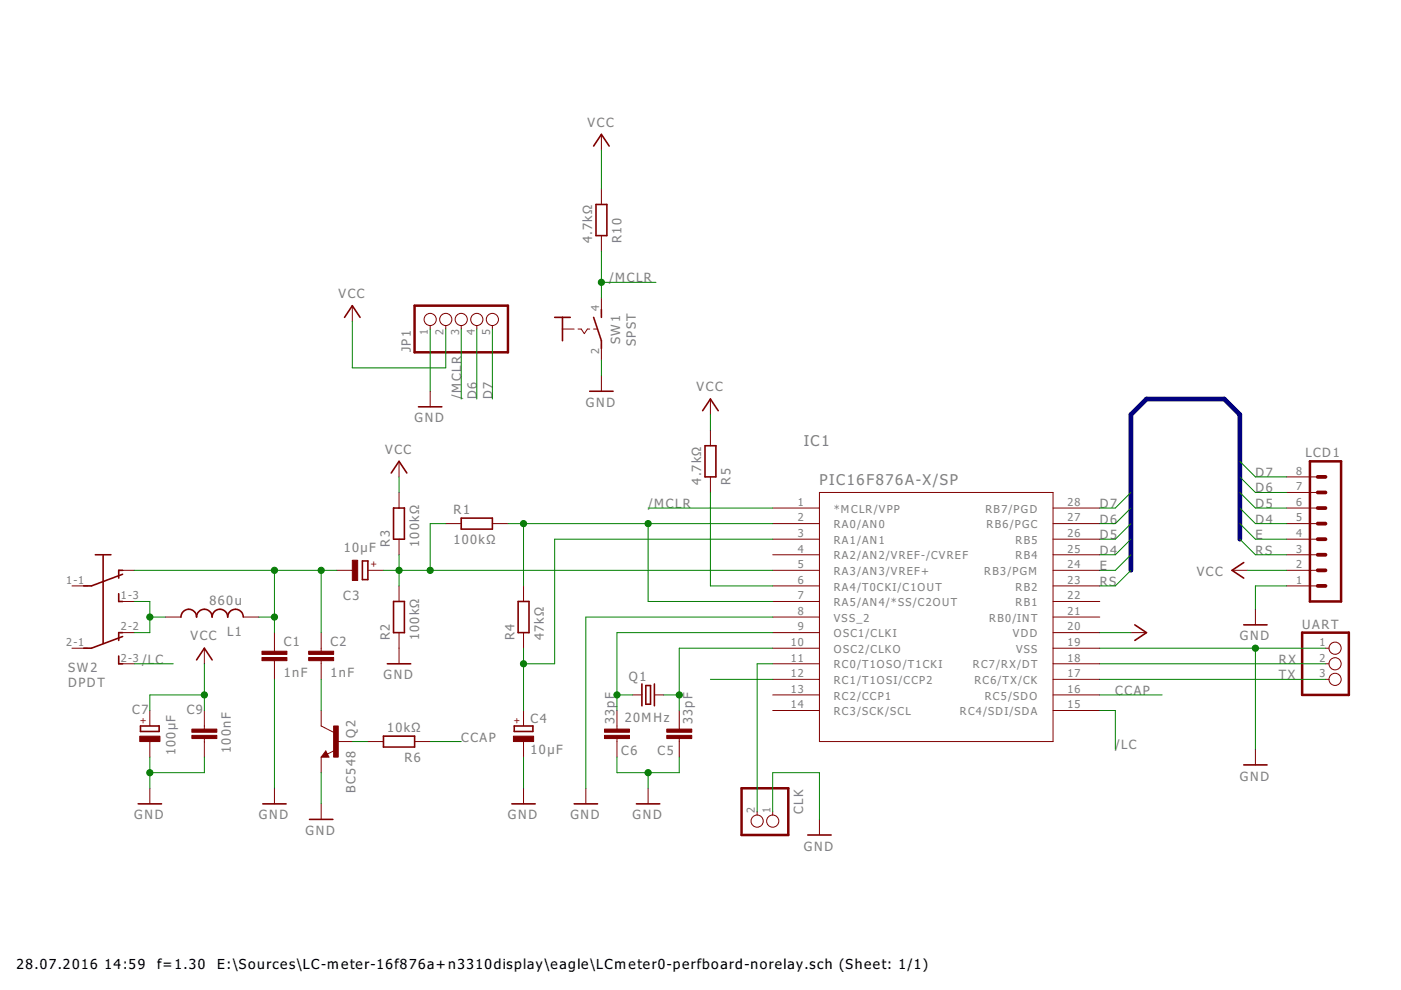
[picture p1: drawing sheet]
<svg xmlns="http://www.w3.org/2000/svg" width="297mm" height="210mm" viewBox="0 0 297 210" stroke-linecap="round" stroke-linejoin="round" font-family="sans-serif">
<g fill="none" stroke="#800000" stroke-width=".21">
<path d="M127.5 28.5v3.3M127.5 40v3.3M127.5 50v3.3M74.7 64.8v3.3M91.2 69v.8M94.5 69v.8M97.8 69v.8M101.1 69v.8M104.4 69v.8M119.3 69.8h2.4M122.6 69.8h.6l.7 .9 .6-.9h.5M125.9 69.8h.8"/>
<path d="M127.5 63.2v3.3M127.5 73v3.3M127.5 79.7v3.3M84.6 97.8v3.3M91.2 83v3.3M150.6 84.6v3.3M150.6 91.2v3.3M84.6 104.4v3.3M84.6 114.3v3.3M94.5 111h3.3M104.4 111h3.3M150.6 101.1v3.3"/>
<path d="M163.8 107.7h9.9M163.8 111h9.9M163.8 114.3h9.9M163.8 117.6h9.9M173.7 104.4h49.6v52.8h-49.6zM223.3 107.7h9.9M223.3 111h9.9M223.3 114.3h9.9M223.3 117.6h9.9M272.8 107.7h6.6M272.8 111h6.6M272.8 114.3h6.6"/>
<path d="M272.8 117.6h6.6M272.8 104.4h6.6M272.8 101.1h6.6M15.3 137.4h3.3M15.3 124.2h3.3M25.2 134.1h3.3M25.2 120.9h3.3M25.2 127.5h3.3M35.1 130.8h3.3M43.3 137.4v3.3M51.6 130.8h3.3M58.2 134.1v4"/>
<path d="M68.1 134.1v4M71.4 120.9h3.3M78 120.9h3.3M84.6 124.2v3.3M84.6 134.1v6.6M111 124.2v3.3M111 134.1v3.3M163.8 134.1h9.9M163.8 137.4h9.9M163.8 120.9h9.9M163.8 124.2h9.9M163.8 127.5h9.9"/>
<path d="M163.8 130.8h9.9M223.3 134.1h9.9M223.3 137.4h9.9M223.3 120.9h9.9M223.3 124.2h9.9M223.3 127.5h9.9M223.3 130.8h9.9M239.8 134.1h3.3M261.2 120.9h3.3M266.2 129.2v3.3M272.8 120.9h6.6M272.8 124.2h6.6"/>
<path d="M281 137.4h.8M25.2 140.7h3.3M31.8 150.6v3.3M31.8 157.2v3.3M43.3 150.6v4M43.3 156.6v3.9M58.2 140.1v3.9M68.1 140.1v3.9M68.1 150.6v3.3l2.6 1.4M69.1 159.2l.6 1.3h-1.6zM71 159.1l-1.6 .8M71.4 157.2h3.3"/>
<path d="M78 157.2h3.3M87.9 157.2h3.3M111 150.6v3.3M111 157.2v3.3M130.8 150.6v4M130.8 156.6v3.9M134.1 147.3h2M138.7 147.3h2M144 150.6v4M144 156.6v3.9M163.8 140.7h9.9M163.8 144h9.9"/>
<path d="M163.8 147.3h9.9M163.8 150.6h9.9M223.3 140.7h9.9M223.3 144h9.9M223.3 147.3h9.9M223.3 150.6h9.9M266.2 158.9v3.3M281 140.7h.8M281 144h.8M31.8 167.1v3.3M58.2 167.1v3.3M68.1 160.5v3.3"/>
<path d="M68.1 170.4v3.3M111 167.1v3.3M124.2 167.1v3.3M137.4 167.1v3.3M160.5 172.1v.7M163.8 172.1v.7M173.7 173.7v3.3"/>
<circle cx="91.2" cy="67.7" r="1.29"/>
<circle cx="94.5" cy="67.7" r="1.29"/>
<circle cx="97.8" cy="67.7" r="1.29"/>
<circle cx="101.1" cy="67.7" r="1.29"/>
<circle cx="104.4" cy="67.7" r="1.29"/>
<circle cx="283.1" cy="137.4" r="1.29"/>
<circle cx="283.1" cy="144" r="1.29"/>
<circle cx="283.1" cy="140.7" r="1.29"/>
<circle cx="160.5" cy="174.1" r="1.29"/>
<circle cx="163.8" cy="174.1" r="1.29"/>
</g>
<g fill="none" stroke="#800000" stroke-width=".34">
<path d="M125.9 31l1.6-2.5 1.7 2.5M126.4 43.3h2.3v6.7h-2.3zM73 67.3l1.7-2.5 1.6 2.5M117.6 67.3h3.3M119.3 67.3v4.9M125.9 67.3l1.6 4.9v1.7M127.5 65.6v1.7M88.7 86.3h5M125 83h5M149 87.1l1.6-2.5 1.7 2.5M149.5 94.5h2.3v6.6h-2.3zM20.2 117.6h3.3"/>
<path d="M21.9 117.6v18.8M76.8 118.9h1.2v4h-1.2zM83 100.3l1.6-2.5 1.7 2.5M83.4 107.7h2.3v6.6h-2.3zM97.8 109.9h6.6v2.3h-6.6zM263.7 119.3l-2.5 1.6 2.5 1.7M25.2 125.9v1.6h.8M25.2 139.1v1.6h.8M26 134.1h-.8v1.7M26 121.8l-6.6 2.4h-1.7M26 120.9h-.8v1.7M26 135l-6.6 2.4h-1.7"/>
<path d="M38.4 130.8a1.65 1.65 0 0 1 1.6-1.6 1.65 1.65 0 0 1 1.7 1.6 1.65 1.65 0 0 1 1.6-1.6 1.65 1.65 0 0 1 1.7 1.6 1.65 1.65 0 0 1 1.6-1.6 1.65 1.65 0 0 1 1.7 1.6 1.65 1.65 0 0 1 1.6-1.6 1.65 1.65 0 0 1 1.7 1.6M41.7 139.9l1.6-2.5 1.7 2.5M83.4 127.5h2.3v6.6h-2.3zM109.9 127.5h2.3v6.6h-2.3zM240.6 132.5l2.5 1.6-2.5 1.7M263.7 132.5h4.9M29.8 153.9h3.9v1.2h-3.9zM69.1 159.9l-.2 .3h.5l-.3-.6-.7 .8h1M81.3 156.1h6.6v2.3h-6.6zM82.1 140.7h5M109 153.9h4v1.2h-4zM136.1 145v4.6"/>
<path d="M136.9 145.4h1v3.9h-1zM138.7 145v4.6M29.3 170.4h4.9M55.7 170.4h5M65.6 173.7h5M108.5 170.4h5M121.7 170.4h5M134.9 170.4h5M171.3 177h4.9M263.7 162.2h4.9"/>
</g>
<g fill="#800000" stroke="#800000" stroke-width=".21">
<path d="M55.5 139.4h5.3v.7h-5.3z"/>
<path d="M55.5 138.1h5.3v.6h-5.3z"/>
<path d="M65.4 139.4h5.3v.7h-5.3z"/>
<path d="M65.4 138.1h5.3v.6h-5.3z"/>
<path d="M74.7 118.8h1.1v4.3h-1.1z"/>
<path d="M108.9 156.1h4.2v1.1h-4.2z"/>
<path d="M141.4 154.6h5.3v.7h-5.3z"/>
<path d="M141.4 155.9h5.3v.7h-5.3z"/>
<path d="M128.2 154.6h5.3v.7h-5.3z"/>
<path d="M128.2 155.9h5.3v.7h-5.3z"/>
<path d="M29.6 156.1h4.3v1.1h-4.3z"/>
<path d="M40.7 155.9h5.3v.7h-5.3z"/>
<path d="M40.7 154.6h5.3v.7h-5.3z"/>
<path d="M70.7 153.9h1v6.6h-1z"/>
</g>
<path d="M87.9 64.8h19.8v9.9h-19.8zM277.7 97.8h6.6v29.7h-6.6zM276.1 134.1h9.9v13.2h-9.9zM157.2 167.1h9.9v9.9h-9.9z" fill="none" stroke="#800000" stroke-width=".53"/>
<path d="M279.4 117.6h1.6M279.4 111h1.6M279.4 114.3h1.6M279.4 101.1h1.6M279.4 104.4h1.6M279.4 107.7h1.6M279.4 120.9h1.6M279.4 124.2h1.6" fill="none" stroke="#800000" stroke-width=".8"/>
<path d="M262.9 114.3v-26.4l-3.3-3.3h-16.5l-3.3 3.3v33" fill="none" stroke="#000080" stroke-width=".99"/>
<g fill="none" stroke="#008000" stroke-width=".21">
<path d="M127.5 31.8v8.2M127.5 53.3v9.9M127.5 59.9h11.6M74.7 68.1v9.9h19.8v-8.2M91.2 69.8v13.2M97.8 69.8v14.8M101.1 69.8v14.8M104.4 69.8v14.8M127.5 76.3v3.4M150.6 87.9v3.3M262.9 97.8l3.3 3.3h6.6M84.6 101.1v3.3"/>
<path d="M84.6 117.6v6.6M94.5 111h-3.3v9.9M107.7 111h56.1M111 111v13.2M137.4 111v16.5h26.4M137.4 107.7h26.4M150.6 104.4v19.8h13.2M163.8 114.3h-46.2v26.4h-6.6M239.8 117.6l-3.3 3.3h-3.3M239.8 107.7l-3.3 3.3h-3.3M239.8 111l-3.3 3.3h-3.3M239.8 114.3l-3.3 3.3h-3.3"/>
<path d="M239.8 104.4l-3.3 3.3h-3.3M262.9 107.7l3.3 3.3h6.6M262.9 111l3.3 3.3h6.6M262.9 114.3l3.3 3.3h6.6M262.9 104.4l3.3 3.3h6.6M262.9 101.1l3.3 3.3h6.6M28.5 120.9h42.9M28.5 127.5h3.3v6.6h-3.3M31.8 130.8h3.3M54.9 130.8h3.3M58.2 120.9v13.2M68.1 120.9v13.2"/>
<path d="M81.3 120.9h82.5M111 137.4v13.2M163.8 130.8h-39.6v36.3M163.8 137.4h-19.8v13.2M163.8 134.1h-33v16.5M233.2 137.4h47.8M233.2 134.1h6.6M239.8 120.9l-3.3 3.3h-3.3M264.5 120.9h8.3M266.2 137.4v21.5M272.8 124.2h-6.6v5M28.5 140.7h8.2"/>
<path d="M43.3 147.3h-11.5v3.3M43.3 140.7v9.9M58.2 144v23.1M68.1 144v6.6M74.7 157.2h3.3M91.2 157.2h6.6M130.8 147.3h3.3M140.7 147.3h3.3M150.6 144h13.2M163.8 140.7h-3.3v31.4M233.2 140.7h47.8M233.2 147.3h13.2"/>
<path d="M233.2 150.6h3.3v8.3M233.2 144h47.8M31.8 160.5v6.6M43.3 160.5v3.3h-11.5M68.1 163.8v6.6M111 160.5v6.6M130.8 160.5v3.3h13.2v-3.3M137.4 163.8v3.3M163.8 172.1v-8.3h9.9v9.9"/>
</g>
<g fill="#008000" stroke="#008000" stroke-width=".21">
<circle cx="91.2" cy="120.9" r=".66"/>
<circle cx="84.6" cy="120.9" r=".66"/>
<circle cx="68.1" cy="120.9" r=".66"/>
<circle cx="58.2" cy="120.9" r=".66"/>
<circle cx="58.2" cy="130.8" r=".66"/>
<circle cx="111" cy="111" r=".66"/>
<circle cx="137.4" cy="111" r=".66"/>
<circle cx="111" cy="140.7" r=".66"/>
<circle cx="137.4" cy="163.8" r=".66"/>
<circle cx="31.8" cy="163.8" r=".66"/>
<circle cx="266.2" cy="137.4" r=".66"/>
<circle cx="31.8" cy="130.8" r=".66"/>
<circle cx="130.8" cy="147.3" r=".66"/>
<circle cx="144" cy="147.3" r=".66"/>
<circle cx="43.3" cy="147.3" r=".66"/>
<circle cx="127.5" cy="59.9" r=".66"/>
</g>
<g font-size="3.8" fill="#808080">
<text x="170.4" y="94.5">IC1</text>
<text x="173.7" y="102.8">PIC16F876A-X/SP</text>
</g>
<g font-size="3.5">
<text x="3.5" y="205.4">28.07.2016</text>
<text x="22.2" y="205.4">14:59</text>
<text x="33.3" y="205.4">f=1.30</text>
<text x="46.1" y="205.4">E:\Sources\LC-meter-16f876a+n3310display\eagle\LCmeter0-perfboard-norelay.sch (Sheet: 1/1)</text>
</g>
<g font-size="3.3" fill="#808080">
<text x="124.6" y="26.8">VCC</text>
<text x="125.5" y="51.6" transform="rotate(-90 125.5 51.6)">4.7kΩ</text>
<text x="131.8" y="51.6" transform="rotate(-90 131.8 51.6)">R10</text>
<text x="129.2" y="59.9">/MCLR</text>
<text x="71.8" y="63.2">VCC</text>
<text x="87.1" y="74.7" transform="rotate(-90 87.1 74.7)">JP1</text>
<text x="131.5" y="73" transform="rotate(-90 131.5 73)">SW1</text>
<text x="134.8" y="73.4" transform="rotate(-90 134.8 73.4)">SPST</text>
<text x="147.7" y="83">VCC</text>
<text x="87.9" y="89.6">GND</text>
<text x="97.8" y="84.6" transform="rotate(-90 97.8 84.6)">/MCLR</text>
<text x="101.1" y="84.6" transform="rotate(-90 101.1 84.6)">D6</text>
<text x="104.4" y="84.6" transform="rotate(-90 104.4 84.6)">D7</text>
<text x="124.2" y="86.3">GND</text>
<text x="81.7" y="96.2">VCC</text>
<text x="266.2" y="101.1">D7</text>
<text x="276.8" y="96.8">LCD1</text>
<text x="137.4" y="107.7">/MCLR</text>
<text x="148.6" y="102.8" transform="rotate(-90 148.6 102.8)">4.7kΩ</text>
<text x="154.9" y="102.8" transform="rotate(-90 154.9 102.8)">R5</text>
<text x="233.2" y="107.7">D7</text>
<text x="266.2" y="107.7">D5</text>
<text x="266.2" y="104.4">D6</text>
<text x="96.1" y="109.1">R1</text>
<text x="233.2" y="111">D6</text>
<text x="266.2" y="111">D4</text>
<text x="72.9" y="117">10μF</text>
<text x="82.6" y="116" transform="rotate(-90 82.6 116)">R3</text>
<text x="88.9" y="116" transform="rotate(-90 88.9 116)">100kΩ</text>
<text x="96.1" y="115.3">100kΩ</text>
<text x="233.2" y="117.6">D4</text>
<text x="233.2" y="114.3">D5</text>
<text x="266.2" y="114.3">E</text>
<text x="266.2" y="117.6">RS</text>
<text x="233.2" y="120.9">E</text>
<text x="233.2" y="124.2">RS</text>
<text x="253.7" y="122.1">VCC</text>
<text x="44.4" y="128.2">860u</text>
<text x="72.8" y="127.2">C3</text>
<text x="40.4" y="135.8">VCC</text>
<text x="48.2" y="134.8">L1</text>
<text x="60.2" y="136.9">C1</text>
<text x="70.1" y="136.9">C2</text>
<text x="82.6" y="135.8" transform="rotate(-90 82.6 135.8)">R2</text>
<text x="88.9" y="135.8" transform="rotate(-90 88.9 135.8)">100kΩ</text>
<text x="109.1" y="135.8" transform="rotate(-90 109.1 135.8)">R4</text>
<text x="115.3" y="135.8" transform="rotate(-90 115.3 135.8)">47kΩ</text>
<text x="262.9" y="135.8">GND</text>
<text x="276.1" y="133.3">UART</text>
<text x="14.4" y="142.4">SW2</text>
<text x="30.1" y="140.7">/LC</text>
<text x="60.2" y="143.5">1nF</text>
<text x="70.1" y="143.5">1nF</text>
<text x="271.1" y="140.7">RX</text>
<text x="14.4" y="145.7">DPDT</text>
<text x="81.3" y="144">GND</text>
<text x="133.3" y="144.4">Q1</text>
<text x="236.5" y="147.3">CCAP</text>
<text x="271.1" y="144">TX</text>
<text x="28" y="151.5">C7</text>
<text x="39.6" y="151.5">C9</text>
<text x="82.1" y="155.3">10kΩ</text>
<text x="112.5" y="153.3">C4</text>
<text x="130.3" y="153.6" transform="rotate(-90 130.3 153.6)">33pF</text>
<text x="132.5" y="153.1">20MHz</text>
<text x="146.8" y="153.6" transform="rotate(-90 146.8 153.6)">33pF</text>
<text x="37.2" y="160.2" transform="rotate(-90 37.2 160.2)">100μF</text>
<text x="48.9" y="159.7" transform="rotate(-90 48.9 159.7)">100nF</text>
<text x="75.3" y="156.4" transform="rotate(-90 75.3 156.4)">Q2</text>
<text x="85.7" y="161.5">R6</text>
<text x="97.8" y="157.2">CCAP</text>
<text x="112.5" y="159.9">10μF</text>
<text x="131.7" y="160">C6</text>
<text x="139.4" y="160">C5</text>
<text x="236.5" y="158.9">/LC</text>
<text x="262.9" y="165.5">GND</text>
<text x="28.5" y="173.7">GND</text>
<text x="54.9" y="173.7">GND</text>
<text x="75.3" y="168.1" transform="rotate(-90 75.3 168.1)">BC548</text>
<text x="107.7" y="173.7">GND</text>
<text x="120.9" y="173.7">GND</text>
<text x="134.1" y="173.7">GND</text>
<text x="170.3" y="172.6" transform="rotate(-90 170.3 172.6)">CLK</text>
<text x="64.8" y="177">GND</text>
<text x="170.4" y="180.3">GND</text>
</g>
<g font-size="2.8" fill="#808080">
<text x="127.1" y="66" transform="rotate(-90 127.1 66)">4</text>
<text x="90.7" y="71" transform="rotate(-90 90.7 71)">1</text>
<text x="94" y="71" transform="rotate(-90 94 71)">2</text>
<text x="97.3" y="71" transform="rotate(-90 97.3 71)">3</text>
<text x="100.6" y="71" transform="rotate(-90 100.6 71)">4</text>
<text x="103.9" y="71" transform="rotate(-90 103.9 71)">5</text>
<text x="127.1" y="75" transform="rotate(-90 127.1 75)">2</text>
<text x="274.8" y="100.7">8</text>
<text x="169.2" y="107.3">1</text>
<text x="226.3" y="107.3">28</text>
<text x="274.8" y="107.3">6</text>
<text x="274.8" y="104">7</text>
<text x="169.2" y="110.6">2</text>
<text x="169.2" y="113.9">3</text>
<text x="176.8" y="108.7">*MCLR/VPP</text>
<text x="176.8" y="112">RA0/AN0</text>
<text x="208.9" y="108.7">RB7/PGD</text>
<text x="209.2" y="112">RB6/PGC</text>
<text x="226.3" y="113.9">26</text>
<text x="226.3" y="110.6">27</text>
<text x="274.8" y="113.9">4</text>
<text x="274.8" y="110.6">5</text>
<text x="169.2" y="117.2">4</text>
<text x="176.8" y="115.3">RA1/AN1</text>
<text x="176.8" y="118.6">RA2/AN2/VREF-/CVREF</text>
<text x="215.3" y="118.6">RB4</text>
<text x="215.3" y="115.3">RB5</text>
<text x="226.3" y="117.2">25</text>
<text x="274.8" y="117.2">3</text>
<text x="14" y="123.8">1-1</text>
<text x="169.2" y="120.5">5</text>
<text x="169.2" y="123.8">6</text>
<text x="176.8" y="121.9">RA3/AN3/VREF+</text>
<text x="176.8" y="125.2">RA4/T0CKI/C1OUT</text>
<text x="208.7" y="121.9">RB3/PGM</text>
<text x="215.3" y="125.2">RB2</text>
<text x="226.3" y="123.8">23</text>
<text x="226.3" y="120.5">24</text>
<text x="274.8" y="123.8">1</text>
<text x="274.8" y="120.5">2</text>
<text x="25.6" y="127.1">1-3</text>
<text x="169.2" y="127.1">7</text>
<text x="169.2" y="130.4">8</text>
<text x="176.8" y="128.5">RA5/AN4/*SS/C2OUT</text>
<text x="176.8" y="131.8">VSS_2</text>
<text x="209.7" y="131.8">RB0/INT</text>
<text x="215.3" y="128.5">RB1</text>
<text x="226.3" y="130.4">21</text>
<text x="226.3" y="127.1">22</text>
<text x="14" y="137">2-1</text>
<text x="25.6" y="133.7">2-2</text>
<text x="167.7" y="137">10</text>
<text x="169.2" y="133.7">9</text>
<text x="176.8" y="135.1">OSC1/CLKI</text>
<text x="214.7" y="135.1">VDD</text>
<text x="226.3" y="133.7">20</text>
<text x="226.3" y="137">19</text>
<text x="279.8" y="137">1</text>
<text x="25.6" y="140.3">2-3</text>
<text x="167.7" y="140.3">11</text>
<text x="167.7" y="143.6">12</text>
<text x="176.8" y="138.4">OSC2/CLKO</text>
<text x="176.8" y="141.7">RC0/T1OSO/T1CKI</text>
<text x="206.3" y="141.7">RC7/RX/DT</text>
<text x="215.4" y="138.4">VSS</text>
<text x="226.3" y="143.6">17</text>
<text x="226.3" y="140.3">18</text>
<text x="279.8" y="140.3">2</text>
<text x="279.8" y="143.6">3</text>
<text x="167.7" y="146.9">13</text>
<text x="176.8" y="145">RC1/T1OSI/CCP2</text>
<text x="176.8" y="148.3">RC2/CCP1</text>
<text x="206.6" y="145">RC6/TX/CK</text>
<text x="208.8" y="148.3">RC5/SDO</text>
<text x="226.3" y="146.9">16</text>
<text x="167.7" y="150.2">14</text>
<text x="176.8" y="151.6">RC3/SCK/SCL</text>
<text x="203.5" y="151.6">RC4/SDI/SDA</text>
<text x="226.3" y="150.2">15</text>
<text x="160.1" y="172.4" transform="rotate(-90 160.1 172.4)">2</text>
<text x="163.4" y="172.4" transform="rotate(-90 163.4 172.4)">1</text>
</g>
<g font-size="2.3" fill="#800000">
<text x="78.5" y="120.2">+</text>
<text x="31" y="153.4" transform="rotate(-90 31 153.4)">+</text>
<text x="110.2" y="153.4" transform="rotate(-90 110.2 153.4)">+</text>
</g>
</svg>
